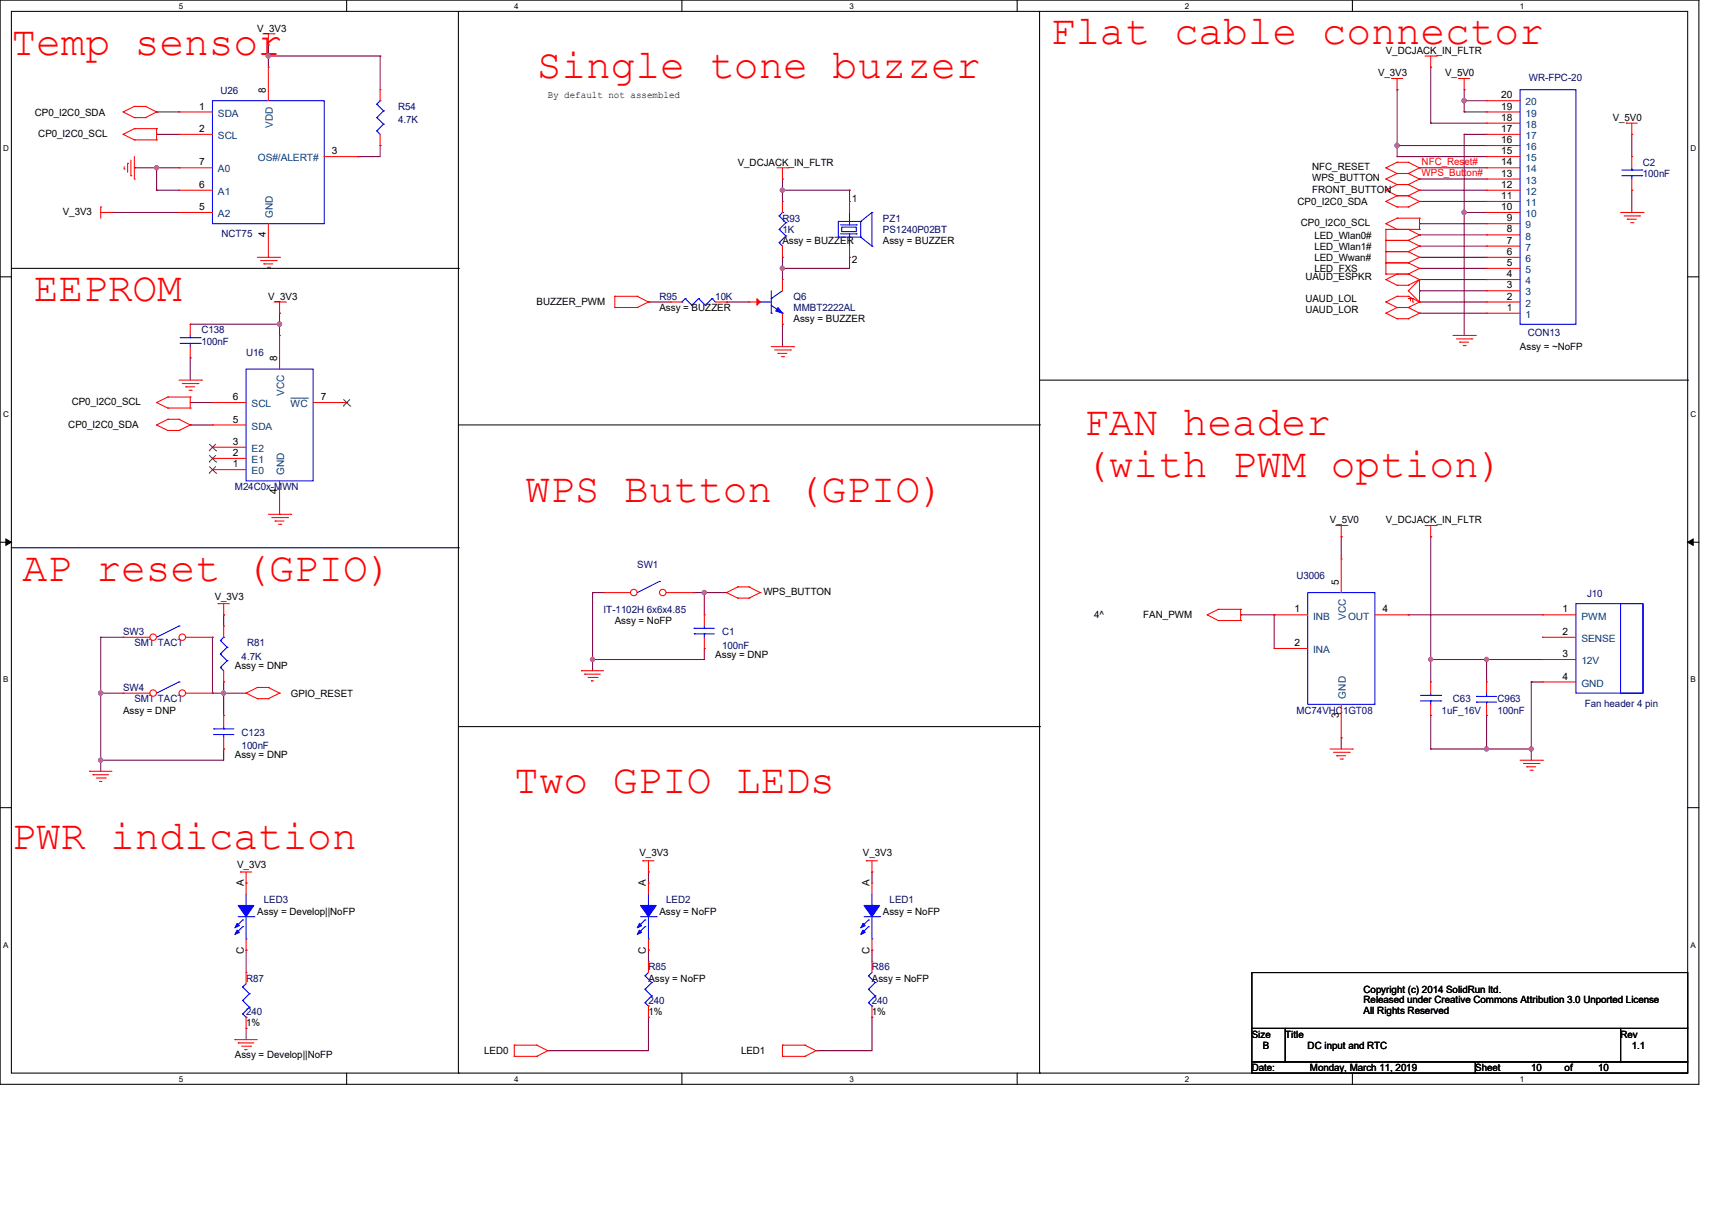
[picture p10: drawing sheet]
<svg xmlns="http://www.w3.org/2000/svg" width="420mm" height="297mm" viewBox="0 0 420 297" stroke-linecap="round" stroke-linejoin="round" font-family="sans-serif">
<path d="M0 0h417v266.1h-417zM2.8 2.8h411.5v260.6h-411.5z" fill="none" stroke="#000" stroke-width=".25"/>
<g fill="#fff">
<path d="M43.9 .3h1.1v2.2h-1.1z"/>
<path d="M43.9 263.7h1.1v2.2h-1.1z"/>
</g>
<path d="M85.1 0v2.8M85.1 263.4v2.7" fill="none" stroke="#000" stroke-width=".25"/>
<g fill="#fff">
<path d="M126.2 .3h1.1v2.2h-1.1z"/>
<path d="M126.2 263.7h1.1v2.2h-1.1z"/>
</g>
<path d="M167.4 0v2.8M167.4 263.4v2.7" fill="none" stroke="#000" stroke-width=".25"/>
<g fill="#fff">
<path d="M208.5 .3h1.1v2.2h-1.1z"/>
<path d="M208.5 263.7h1.1v2.2h-1.1z"/>
</g>
<path d="M249.7 0v2.8M249.7 263.4v2.7" fill="none" stroke="#000" stroke-width=".25"/>
<g fill="#fff">
<path d="M290.8 .3h1.1v2.2h-1.1z"/>
<path d="M290.8 263.7h1.1v2.2h-1.1z"/>
</g>
<path d="M332 0v2.8M332 263.4v2.7" fill="none" stroke="#000" stroke-width=".25"/>
<g fill="#fff">
<path d="M373.1 .3h1.1v2.2h-1.1z"/>
<path d="M373.1 263.7h1.1v2.2h-1.1z"/>
<path d="M.8 35.3h1.4v2.2h-1.4z"/>
<path d="M415 35.3h1.4v2.2h-1.4z"/>
<path d="M.8 100.5h1.4v2.2h-1.4z"/>
<path d="M415 100.5h1.4v2.2h-1.4z"/>
</g>
<path d="M0 67.9h2.8M414.3 67.9h2.7" fill="none" stroke="#000" stroke-width=".25"/>
<g fill="#fff">
<path d="M.8 165.7h1.3v2.2h-1.3z"/>
<path d="M415 165.7h1.3v2.2h-1.3z"/>
</g>
<path d="M0 133.1h2.8M414.3 133.1h2.7" fill="none" stroke="#000" stroke-width=".25"/>
<path d="M1.4 132.3l1.4 .8-1.4 .8zM414.3 133.1l1.3-.8v1.6z" fill="#000" stroke="#000" stroke-width=".25"/>
<g fill="#fff">
<path d="M.8 230.8h1.3v2.2h-1.3z"/>
<path d="M415 230.8h1.3v2.2h-1.3z"/>
</g>
<g fill="none" stroke="#000" stroke-width=".25">
<path d="M112.5 2.8v260.6M255.2 2.8v260.6M2.8 65.9h109.7M112.5 65.9h.1M255.2 93.3h159.1M414.3 93.3h.1M112.5 104.3h142.7M255.2 104.3h.1M2.8 134.5h109.7M112.5 134.5h.1M112.5 178.4h142.7M255.2 178.4h.1"/>
<path d="M0 198.2h2.8M414.3 198.2h2.7M307.3 238.7h107v13.7h-107zM307.3 252.4h8.2v8.2h-8.2zM315.5 252.4h82.3v8.2h-82.3zM397.8 252.4h16.5v8.2h-16.5zM112.5 263.4h.1M255.2 263.4h.1M307.3 260.6h54.9v2.8h-54.9zM362.2 260.6h52.1v2.8h-52.1z"/>
</g>
<g fill="none" stroke="#800040" stroke-width=".25">
<path d="M65.9 11h.1M65.9 13.8h.1M65.9 11v5.5M65.9 13.8h27.4M93.3 13.8h.1M93.3 13.8v8.2M351.2 16.5h.1M351.2 16.5v13.7M38.4 27.5h.1M38.4 33h.1M38.4 27.5h5.5M38.4 33h5.5"/>
<path d="M87.8 38.4h.1M93.3 35.7h.1M93.3 35.7v2.7h-5.5M342.9 22h.1M342.9 38.4h.1M342.9 35.7h.1M342.9 38.4h22M342.9 22v16.4M342.9 35.7h22M351.2 30.2h.1M351.2 30.2h13.7M359.4 27.5h.1"/>
<path d="M359.4 22h.1M359.4 24.7h.1M359.4 33h.1M359.4 27.5h5.5M359.4 33h5.5M359.4 22v5.5M359.4 33v49.3M359.4 24.7h5.5M400.6 33h.1M400.6 33v5.4M27.5 52.2h.1M27.5 52.2h16.4"/>
<path d="M33 41.2h.1M33 41.2h10.9M38.4 46.7h.1M38.4 41.2h.1M38.4 46.7h5.5M38.4 41.2v5.5M192.1 43.9h.1M192.1 46.7h.1M192.1 46.7h16.4M192.1 43.9v5.5M208.5 46.7h.1M208.5 46.7v2.7"/>
<path d="M348.4 57.7h.1M348.4 49.4h.1M348.4 54.9h.1M348.4 41.2h.1M348.4 43.9h.1M348.4 46.7h.1M348.4 41.2h16.5M348.4 46.7h16.5M348.4 57.7h16.5M348.4 49.4h16.5M348.4 54.9h16.5M348.4 43.9h16.5"/>
<path d="M359.4 52.2h.1M359.4 52.2h5.5M400.6 46.7h.1M400.6 46.7v5.5M46.7 79.6h.1M46.7 79.6h21.9M68.6 79.6h.1M68.6 76.9h.1M68.6 76.9v5.4M159.2 74.1h.1M159.2 74.1h5.4M178.4 74.1h.1"/>
<path d="M178.4 74.1h5.5M192.1 63.2h.1M192.1 79.6h.1M192.1 65.9h.1M192.1 63.2v5.4M192.1 79.6v5.5M208.5 63.2h.1M208.5 63.2v2.7h-16.4M348.4 60.4h.1M348.4 63.2h.1M348.4 65.9h.1M348.4 68.6h.1"/>
<path d="M348.4 71.4h.1M348.4 74.1h.1M348.4 76.9h.1M348.4 74.1h16.5M348.4 65.9h16.5M348.4 60.4h16.5M348.4 63.2h16.5M348.4 68.6h16.5M348.4 71.4h16.5M348.4 76.9h16.5M46.7 87.8h.1M46.7 98.8h.1"/>
<path d="M46.7 87.8v5.5M46.7 98.8h5.5M46.7 104.3h.1M46.7 104.3h5.5M329.2 131.7h.1M329.2 131.7v5.5M351.2 131.7h.1M351.2 131.7v35.7M24.7 156.4h.1M24.7 156.4v32.9M24.7 156.4h5.5M52.2 156.4h.1"/>
<path d="M52.2 156.4v13.7M54.9 150.9h.1M54.9 150.9v2.8M145.5 145.5h.1M145.5 145.5h2.7M145.5 145.5v19.1M170.1 145.5h.1M170.1 145.5h8.3M172.9 145.5h.1M172.9 159.2h.1M172.9 145.5v5.4M172.9 159.2v2.7h-27.4"/>
<path d="M304.5 150.9h.1M304.5 150.9h8.3M312.8 150.9h.1M312.8 150.9v8.3M345.7 150.9h.1M345.7 150.9h32.9M24.7 170.1h.1M24.7 170.1h5.5M52.2 170.1h.1M52.2 170.1h8.2M54.9 170.1h.1M54.9 167.4h.1"/>
<path d="M54.9 167.4v8.2M145.5 161.9h.1M351.2 161.9h.1M351.2 175.6h.1M351.2 161.9h27.4M351.2 175.6v8.3M364.9 175.6h.1M364.9 161.9h.1M364.9 161.9v5.5M364.9 175.6v8.3M375.9 167.4h.1M375.9 167.4v19.2"/>
<path d="M375.9 167.4h2.7M24.7 186.6h.1M54.9 183.9h.1M54.9 183.9v2.7h-30.2M329.2 181.1h.1M329.2 181.1v2.8M351.2 183.9h.1M351.2 183.9h24.7M364.9 183.9h.1M375.9 183.9h.1M159.2 214h.1M159.2 214v2.7"/>
<path d="M214 214h.1M214 214v2.7M60.4 233.2h.1M60.4 233.2v5.5M159.2 233.2h.1M159.2 233.2v2.8M214 233.2h.1M214 233.2v2.8M60.4 252.4h.1M60.4 252.4v2.8M134.5 257.9h.1M159.2 249.7h.1"/>
<path d="M159.2 249.7v8.2h-24.7M200.3 257.9h.1M214 249.7h.1M214 249.7v8.2h-13.7"/>
</g>
<g fill="#f0f" stroke="#f0f" stroke-width=".25">
<circle cx="38.4" cy="41.2" r=".53"/>
<circle cx="65.8" cy="13.7" r=".53"/>
<circle cx="192" cy="46.7" r=".53"/>
<circle cx="54.9" cy="170.1" r=".53"/>
<circle cx="24.7" cy="186.6" r=".53"/>
<circle cx="192" cy="65.8" r=".53"/>
<circle cx="359.4" cy="24.7" r=".53"/>
<circle cx="342.9" cy="35.7" r=".53"/>
<circle cx="359.4" cy="52.1" r=".53"/>
<circle cx="172.9" cy="145.4" r=".53"/>
<circle cx="145.4" cy="161.9" r=".53"/>
<circle cx="24.7" cy="170.1" r=".53"/>
<circle cx="375.9" cy="183.8" r=".53"/>
<circle cx="364.9" cy="183.8" r=".53"/>
<circle cx="364.9" cy="161.9" r=".53"/>
<circle cx="351.2" cy="161.9" r=".53"/>
<circle cx="68.6" cy="79.6" r=".53"/>
</g>
<g fill="none" stroke="#f00" stroke-width=".25">
<path d="M64.5 8.3h2.8M65.9 11h.1M65.9 8.3v2.7M67.3 8.3h.1M341.6 19.3h.1M341.6 19.3h2.7M342.9 19.3v2.7M349.8 13.8h2.8M351.2 16.5h.1M351.2 13.8v2.7M352.6 13.8h.1M358.1 19.3h.1"/>
<path d="M358.1 19.3h2.7M359.4 19.3v2.7M30.2 33h.1M30.2 27.5h.1M30.2 33l2.8 1.3M30.2 27.5l2.8 1.4M32.1 39.3v3.8M33 31.6h.1M33 34.3h.1M33 26.1h.1M33 28.9h.1M33 31.6h5.4"/>
<path d="M33 31.6l-2.8 1.4M33 34.3h5.4M33 26.1h2.7M33 26.1l-2.8 1.4M33 28.9h2.7M33 38.4v5.5M35.7 26.1h.1M35.7 28.9h.1M35.7 26.1l2.7 1.4M38.4 34.3h.1M38.4 31.6h.1M38.4 27.5h.1"/>
<path d="M38.4 31.6v2.7M38.4 27.5l-2.7 1.4M342.9 39.8h.1M342.9 22h.1M342.9 39.8l-2.7 1.4M342.9 39.8h2.8M345.7 39.8h.1M345.7 39.8l2.7 1.4M359.4 22h.1M399.2 30.2h.1M399.2 30.2h2.7M400.6 33h.1"/>
<path d="M400.6 38.4h.1M400.6 30.2v2.8M400.6 38.4v2.8M24.7 50.8h.1M24.7 52.2h2.8M24.7 50.8v2.8M27.5 52.2h.1M30.5 41.5h.1M30.5 40.9v.6M31.3 40.1h.1M31.3 40.1v2.2M32.1 43.1h.1"/>
<path d="M33 43.9h.1M190.7 41.2h2.8M192.1 43.9h.1M192.1 49.4h.1M192.1 41.2v2.7M192.1 49.4v2.8M193.5 41.2h.1M340.2 59h.1M340.2 56.3h.1M340.2 41.2h.1M340.2 43.9h.1M340.2 46.7h.1"/>
<path d="M340.2 54.9h.1M340.2 49.4h.1M340.2 59h5.5M340.2 56.3v11M340.2 56.3h8.2M340.2 41.2l2.7 1.4M340.2 43.9l2.7 1.4M340.2 46.7l2.7 1.3M340.2 54.9l2.7 1.4M340.2 49.4l2.7 1.4M342.9 42.6h.1M342.9 45.3h.1"/>
<path d="M342.9 48h.1M342.9 53.6h.1M342.9 56.3h.1M342.9 50.8h.1M342.9 42.6h2.8M342.9 42.6l-2.7 1.3M342.9 45.3h2.8M342.9 45.3l-2.7 1.4M342.9 48h2.8M342.9 53.6h5.5M342.9 53.6l-2.7 1.3M342.9 48l-2.7 1.4"/>
<path d="M342.9 50.8h2.8M345.7 59h.1M345.7 56.3h.1M345.7 42.6h.1M345.7 45.3h.1M345.7 48h.1M345.7 50.8h.1M345.7 59l2.7 1.4M345.7 56.3l2.7 1.4M345.7 42.6l2.7 1.3M345.7 45.3l2.7 1.4M345.7 48l2.7 1.4"/>
<path d="M348.4 57.7h.1M348.4 41.2h.1M348.4 43.9h.1M348.4 46.7h.1M348.4 56.3h.1M348.4 53.6h.1M348.4 49.4h.1M348.4 57.7l-2.7 1.3M348.4 41.2l-2.7 1.4M348.4 43.9l-2.7 1.4M348.4 46.7l-2.7 1.3M348.4 53.6v2.7"/>
<path d="M348.4 49.4l-2.7 1.4M397.8 52.2h5.5M398.7 53h3.8M399.5 53.8h.1M399.5 53.8h2.2M400.3 54.7h.5M400.6 46.7h.1M400.6 43.9v2.8M400.8 54.7h.1M402.5 53h.1M403.3 52.2h.1M63.2 63.2h5.4"/>
<path d="M64 64h3.8M64.8 64.8h.1M64.8 64.8h2.2M65.6 65.6h.6M66.2 65.6h.1M67.3 74.1h2.7M67.8 64h.1M68.6 63.2h.1M68.6 76.9h.1M68.6 74.1v2.8M70 74.1h.1M150.9 75.5h.1"/>
<path d="M150.9 72.7h.1M150.9 72.7h5.5M150.9 75.5h5.5M150.9 72.7v2.8M156.4 72.7h.1M156.4 75.5h.1M156.4 72.7l2.8 1.4M159.2 74.1h.1M159.2 74.1l-2.8 1.4M164.6 74.1h.1M164.6 74.1h2.8M175.6 74.1h2.8"/>
<path d="M178.4 74.1h.1M192.1 63.2h.1M192.1 60.4v2.8M340.2 61.8h.1M340.2 64.5h.1M340.2 67.3h.1M340.2 74.1h.1M340.2 76.9h.1M340.2 68.6h.1M340.2 61.8h5.5M340.2 64.5h5.5M340.2 67.3h5.5"/>
<path d="M340.2 74.1l2.7 1.4M340.2 76.9l2.7 1.3M340.2 68.6l2.7 1.4M342.9 72.7h.1M342.9 75.5h.1M342.9 78.2h.1M342.9 67.3h.1M342.9 70h.1M342.9 72.7h2.8M342.9 72.7l-2.7 1.4M342.9 75.5h2.8M342.9 75.5l-2.7 1.4"/>
<path d="M342.9 78.2h2.8M342.9 67.3l-2.7 1.3M342.9 70h2.8M345.7 61.8h.1M345.7 64.5h.1M345.7 67.3h.1M345.7 72.7h.1M345.7 75.5h.1M345.7 78.2h.1M345.7 70h.1M345.7 71.4h.1M345.7 73.3h.1"/>
<path d="M345.7 61.8l2.7 1.4M345.7 64.5l2.7 1.4M345.7 72.7l2.7 1.4M345.7 75.5l2.7 1.4M345.7 67.3l2.7 1.3M345.7 71.4l2.7 2.7M345.7 73.3h1.1M346.2 73.3h.1M346.2 73.3v.5M346.8 74.1h.1M346.8 73.3h.1M346.8 73.3v.8"/>
<path d="M348.4 60.4h.1M348.4 63.2h.1M348.4 65.9h.1M348.4 74.1h.1M348.4 76.9h.1M348.4 68.6h.1M348.4 60.4l-2.7 1.4M348.4 63.2l-2.7 1.3M348.4 65.9l-2.7 1.4M348.4 74.1l-2.7 1.4M348.4 76.9l-2.7 1.3M348.4 68.6l-2.7 1.4"/>
<path d="M348.4 68.6v5.5M348.4 68.6l-2.7 2.8M38.4 98.8h.1M38.4 98.8l2.8 1.4M41.2 97.5h.1M41.2 97.5h5.5M41.2 97.5l-2.8 1.3M43.9 93.3h5.5M44.7 94.1h3.9M45.6 95h.1M45.6 95h2.2M46.4 95.8h.5"/>
<path d="M46.7 97.5h.1M46.7 97.5v2.7M46.9 95.8h.1M48.6 94.1h.1M49.4 93.3h.1M189.3 85.1h5.5M190.2 85.9h3.8M191 86.7h.1M191 86.7h2.2M191.8 87.5h.6M192.4 87.5h.1M194 85.9h.1"/>
<path d="M194.8 85.1h.1M356.7 82.3h5.5M357.5 83.2h3.8M358.3 84h.1M358.3 84h2.2M359.2 84.8h.5M359.7 84.8h.1M361.3 83.2h.1M362.2 82.3h.1M38.4 104.3h.1M38.4 104.3l2.8 1.4M41.2 100.2h.1"/>
<path d="M41.2 102.9h.1M41.2 105.7h.1M41.2 100.2h5.5M41.2 102.9h2.7M41.2 102.9l-2.8 1.4M41.2 105.7h2.7M43.9 102.9h.1M43.9 105.7h.1M43.9 102.9l2.8 1.4M46.7 100.2h.1M46.7 104.3h.1M46.7 104.3l-2.8 1.4"/>
<path d="M65.9 126.2h5.5M66.7 127h3.9M67.5 127.9h.1M67.5 127.9h2.2M68.4 128.7h.5M68.9 128.7h.1M70.6 127h.1M71.4 126.2h.1M327.9 129h2.7M329.2 131.7h.1M329.2 129v2.7M330.6 129h.1"/>
<path d="M349.8 129h2.8M351.2 131.7h.1M351.2 129v2.7M352.6 129h.1M53.6 148.2h.1M53.6 148.2h2.7M54.9 150.9h.1M54.9 153.7h.1M54.9 148.2v2.7M54.9 153.7v2.7M172.9 150.9h.1M172.9 159.2h.1"/>
<path d="M172.9 150.9v2.8M172.9 156.4v2.8M178.4 145.5h.1M178.4 145.5l2.7 1.3M181.1 144.1h.1M181.1 146.8h.1M181.1 144.1h2.8M181.1 144.1l-2.7 1.4M181.1 146.8h2.8M183.9 144.1h.1M183.9 146.8h.1M183.9 144.1l2.7 1.4"/>
<path d="M186.6 145.5h.1M186.6 145.5l-2.7 1.3M296.3 150.9h.1M296.3 150.9l2.7 1.4M299 149.6h.1M299 152.3h.1M299 149.6l-2.7 1.3M299 149.6h5.5M299 152.3h5.5M304.5 149.6h.1M304.5 152.3h.1M304.5 149.6v2.7"/>
<path d="M378.6 150.9h.1M378.6 156.4h.1M378.6 150.9h8.2M378.6 156.4h8.2M54.9 167.4h.1M54.9 164.6v2.8M60.4 170.1h.1M60.4 170.1l2.8 1.4M63.2 168.7h.1M63.2 171.5h.1M63.2 168.7l-2.8 1.4M63.2 168.7h2.7"/>
<path d="M63.2 171.5h2.7M65.9 168.7h.1M65.9 171.5h.1M65.9 168.7l2.7 1.4M68.6 170.1h.1M68.6 170.1l-2.7 1.4M142.7 164.6h.1M142.7 164.6h5.5M143.5 165.5h.1M143.5 165.5h3.9M144.4 166.3h2.2M145.2 167.1h.1"/>
<path d="M145.2 167.1h.5M146.6 166.3h.1M364.9 175.6h.1M364.9 167.4h.1M364.9 167.4v2.7M364.9 172.9v2.7M378.6 161.9h.1M378.6 167.4h.1M378.6 161.9h8.2M378.6 167.4h8.2M22 189.3h.1M22 189.3h5.5"/>
<path d="M22.8 190.2h.1M22.8 190.2h3.9M23.6 191h2.2M24.5 191.8h.1M24.5 191.8h.5M25.8 191h.1M326.5 183.9h5.5M327.3 184.7h3.9M328.1 185.5h.1M328.1 185.5h2.2M329 186.3h.5M329.5 186.3h.1"/>
<path d="M331.2 184.7h.1M332 183.9h.1M373.1 186.6h5.5M373.9 187.4h3.9M374.8 188.2h.1M374.8 188.2h2.2M375.6 189.1h.5M376.1 189.1h.1M377.8 187.4h.1M378.6 186.6h.1M59 214h.1M59 214h2.8"/>
<path d="M60.4 216.7h.1M60.4 214v2.7M157.8 211.3h.1M157.8 211.3h2.7M159.2 214h.1M159.2 211.3v2.7M212.6 211.3h.1M212.6 211.3h2.8M214 214h.1M214 211.3v2.7M57.7 255.2h.1M57.7 255.2h5.5"/>
<path d="M58.5 256h.1M58.5 256h3.8M59.3 256.8h2.2M60.1 257.6h.1M60.1 257.6h.6M61.5 256.8h.1M126.2 259.3h.1M126.2 256.5h.1M126.2 256.5h5.5M126.2 259.3h5.5M126.2 256.5v2.8M131.7 256.5h.1"/>
<path d="M131.7 259.3h.1M131.7 256.5l2.8 1.4M134.5 257.9h.1M134.5 257.9l-2.8 1.4M192.1 259.3h.1M192.1 256.5h.1M192.1 256.5h5.5M192.1 259.3h5.5M192.1 256.5v2.8M197.6 256.5h.1M197.6 259.3h.1M197.6 256.5l2.7 1.4"/>
<path d="M200.3 257.9h.1M200.3 257.9l-2.7 1.4"/>
</g>
<g fill="none" stroke="#00f" stroke-width=".25">
<path d="M191.3 59.6h.1M191.3 56.3h.1M191.3 53h.1M191.3 59.6l.8 .8M191.3 56.3l1.6 1.6M191.3 53l1.6 1.7M192.1 52.2h.1M192.1 52.2l-.8 .8M192.9 57.9h.1M192.9 54.7h.1M192.9 57.9l-1.6 1.7M192.9 54.7l-1.6 1.6"/>
<path d="M205.8 54.4h.1M205.8 58.2h.1M205.8 54.4h5.5M205.8 54.4v3.8M205.8 58.2h5.5M206.3 55.2h3.9M210.2 55.2h.1M211.3 58.2h.1M211.3 54.4h.1M211.3 58.2l2.7 2.2M211.3 54.4v3.8M214 52.2h.1"/>
<path d="M214 52.2l-2.7 2.2M214 52.2v8.2M398.1 43.1h4.9M398.1 41.7h4.9M400.6 41.7h.1M400.6 43.1h.1M400.6 41.2v.5M400.6 43.1v.8M403 43.1h.1M403 41.7h.1M167.4 74.1h.1M168.2 73.3h.1"/>
<path d="M168.2 73.3l1.6 1.6M168.2 73.3l-.8 .8M169.8 74.9h.1M171.5 73.3h.1M171.5 73.3l1.6 1.6M171.5 73.3l-1.7 1.6M173.1 74.9h.1M174.8 73.3h.1M174.8 73.3l.8 .8M174.8 73.3l-1.7 1.6M214 60.4h.1M54.1 157.2h.1"/>
<path d="M54.1 157.2l1.7 1.7M54.9 156.4h.1M54.9 156.4l-.8 .8M55.8 158.9h.1M55.8 158.9l-1.7 1.6M170.4 155.6h.1M170.4 154.2h.1M170.4 155.6h4.9M170.4 154.2h4.9M172.9 154.2h.1M172.9 155.6h.1M172.9 153.7v.5"/>
<path d="M172.9 155.6v.8M386.8 148.2h16.5v21.9h-16.5zM397.8 148.2h5.5v21.9h-5.5zM54.1 163.8h.1M54.1 160.5h.1M54.1 163.8l.8 .8M54.1 160.5l1.7 1.7M55.8 162.2h.1M55.8 162.2l-1.7 1.6M362.4 170.9h.1M362.4 172.3h.1M362.4 170.9h5"/>
<path d="M362.4 172.3h5M364.9 172.3h.1M364.9 170.9h.1M364.9 170.1v.8M364.9 172.3v.6"/>
</g>
<path d="M206.6 55.8h3.6v1.1h-3.6z" fill-rule="evenodd" fill="#fff" stroke="#00f" stroke-width=".25"/>
<g fill="none" stroke="#00f" stroke-width=".25">
<path d="M206.3 57.4h3.9M208.5 52.2v3M208.5 57.4v3M210.2 57.4h.1M186.6 74.1h.1M186.6 74.1h2.7M189.3 73.3h.1M189.3 76.9h.1M189.3 74.9l2.8 2M189.3 71.4v5.5M192.1 76.9h.1M192.1 71.4l-2.8 1.9"/>
<path d="M321 145.5h16.5v27.4h-16.5zM43.9 167.4h.1M43.9 167.4l-5.5 2.7M213.2 239.5h.1M213.2 239.5l1.6 1.7M214 238.7l-.8 .8M213.2 242.8h.1M213.2 246.1h.1M213.2 242.8l1.6 1.7M213.2 246.1l.8 .8M214 246.9h.1M214.8 241.2h.1"/>
<path d="M214.8 244.5h.1M214.8 241.2l-1.6 1.6M214.8 244.5l-1.6 1.6"/>
</g>
<g fill="none" stroke="#f00" stroke-width=".25">
<path d="M208.5 49.4h.1M208.5 49.4v2.8M183.9 74.1h.1M183.9 74.1h2.7M192.1 79.6h.1M192.1 68.6h.1M192.1 68.6v2.8M192.1 76.9v2.7M208.5 63.2h.1M208.5 60.4v2.8M329.2 137.2h.1M329.2 137.2v8.3"/>
<path d="M312.8 150.9h.1M312.8 159.2h.1M312.8 150.9h8.2M312.8 159.2h8.2M337.5 150.9h8.2M345.7 150.9h.1M329.2 172.9v8.2M329.2 181.1h.1M214 236h.1M214 236v2.7M214 249.7h.1M214 246.9v2.8"/>
</g>
<path d="M191 75.5l1.1 1.4-1.7-.6z" fill="#00f" stroke="#00f" stroke-width=".25"/>
<path d="M185.8 73.3l.8 .8-.8 .8z" fill="#f00" stroke="#f00" stroke-width=".25"/>
<circle cx="37.6" cy="170.1" r=".8" fill="#fff" stroke="#f00" stroke-width=".25"/>
<path d="M30.2 170.1h.1M30.2 170.1h6.6" fill="none" stroke="#f00" stroke-width=".25"/>
<circle cx="44.8" cy="170.1" r=".8" fill="#fff" stroke="#f00" stroke-width=".25"/>
<path d="M45.6 170.1h6.6M52.2 170.1h.1" fill="none" stroke="#f00" stroke-width=".25"/>
<path d="M161.9 142.7h.1M161.9 142.7l-5.5 2.8" fill="none" stroke="#00f" stroke-width=".25"/>
<circle cx="155.6" cy="145.4" r=".8" fill="#fff" stroke="#f00" stroke-width=".25"/>
<path d="M148.2 145.5h.1M148.2 145.5h6.6" fill="none" stroke="#f00" stroke-width=".25"/>
<circle cx="162.7" cy="145.4" r=".8" fill="#fff" stroke="#f00" stroke-width=".25"/>
<g fill="none" stroke="#f00" stroke-width=".25">
<path d="M52.2 98.8h.1M52.2 98.8h8.2M68.6 82.3h.1M68.6 82.3v8.3M76.9 98.8h8.2M85.1 98.8h.1M52.2 104.3h.1M52.2 109.8h.1M52.2 112.5h.1M52.2 115.3h.1M52.2 104.3h8.2M52.2 109.8h8.2"/>
<path d="M52.2 112.5h8.2M52.2 115.3h8.2M68.6 118v8.2M68.6 126.2h.1M163.5 145.5h6.6M170.1 145.5h.1"/>
</g>
<path d="M60.4 90.6h16.5v27.4h-16.5zM43.9 153.7h.1M43.9 153.7l-5.5 2.7" fill="none" stroke="#00f" stroke-width=".25"/>
<g fill="none" stroke="#804000" stroke-width=".25">
<path d="M84.3 99.7h.1M84.3 98l1.7 1.7M85.9 98l-1.6 1.7M86 99.7h.1M51.3 110.6h.1M51.3 113.4h.1M51.3 116.1h.1M51.4 109l1.6 1.6M51.4 111.7l1.6 1.7M51.4 114.5l1.6 1.6M53 109l-1.7 1.6M53 111.7l-1.7 1.7"/>
<path d="M53 114.5l-1.7 1.6M53 110.6h.1M53 113.4h.1M53 116.1h.1"/>
</g>
<path d="M71.3 97.7h4.2M75.5 97.7h.1" fill="none" stroke="#004080" stroke-width=".25"/>
<circle cx="37.6" cy="156.4" r=".8" fill="#fff" stroke="#f00" stroke-width=".25"/>
<path d="M30.2 156.4h.1M30.2 156.4h6.6" fill="none" stroke="#f00" stroke-width=".25"/>
<circle cx="44.8" cy="156.4" r=".8" fill="#fff" stroke="#f00" stroke-width=".25"/>
<g fill="none" stroke="#f00" stroke-width=".25">
<path d="M65.9 16.5h.1M65.9 16.5v8.2M43.9 27.5h.1M43.9 33h.1M43.9 27.5h8.3M43.9 33h8.3M79.6 38.4h8.2M87.8 38.4h.1M93.3 35.7h.1M93.3 22h.1M93.3 22v2.7M93.3 33v2.7"/>
<path d="M364.9 38.4h.1M364.9 35.7h.1M364.9 33h.1M364.9 30.2h.1M364.9 27.5h.1M364.9 24.7h.1M364.9 27.5h8.2M364.9 33h8.2M364.9 38.4h8.2M364.9 35.7h8.2M364.9 30.2h8.2M364.9 24.7h8.2"/>
<path d="M43.9 41.2h.1M43.9 46.7h.1M43.9 52.2h.1M43.9 41.2h8.3M43.9 46.7h8.3M43.9 52.2h8.3M65.9 54.9v8.3M364.9 57.7h.1M364.9 54.9h.1M364.9 52.2h.1M364.9 49.4h.1M364.9 46.7h.1"/>
<path d="M364.9 43.9h.1M364.9 41.2h.1M364.9 41.2h8.2M364.9 46.7h8.2M364.9 52.2h8.2M364.9 57.7h8.2M364.9 54.9h8.2M364.9 49.4h8.2M364.9 43.9h8.2M46.7 79.6h.1M46.7 79.6v2.7M65.9 63.2h.1"/>
<path d="M364.9 76.9h.1M364.9 74.1h.1M364.9 71.4h.1M364.9 68.6h.1M364.9 65.9h.1M364.9 63.2h.1M364.9 60.4h.1M364.9 76.9h8.2M364.9 74.1h8.2M364.9 71.4h8.2M364.9 68.6h8.2M364.9 65.9h8.2"/>
<path d="M364.9 63.2h8.2M364.9 60.4h8.2M46.7 87.8h.1M46.7 85.1v2.7M45.6 156.4h6.6M52.2 156.4h.1M54.9 175.6h.1M54.9 175.6v2.8M351.2 167.4h.1M351.2 175.6h.1M351.2 167.4v2.7M351.2 172.9v2.7"/>
<path d="M54.9 183.9h.1M54.9 181.1v2.8M60.4 216.7h.1M60.4 216.7v2.8M159.2 216.7h.1M159.2 216.7v2.8M214 216.7h.1M214 216.7v2.8M60.4 233.2h.1M60.4 238.7h.1M60.4 230.5v2.7M60.4 238.7v2.8"/>
<path d="M159.2 233.2h.1M159.2 236h.1M159.2 230.5v2.7M159.2 236v2.7M214 233.2h.1M214 230.5v2.7M60.4 252.4h.1M60.4 249.7v2.7M159.2 249.7h.1M159.2 246.9v2.8"/>
</g>
<g fill="none" stroke="#00f" stroke-width=".25">
<path d="M52.2 24.7h27.4v30.2h-27.4zM92.5 32.1h.1M92.5 28.9h.1M92.5 25.6h.1M92.5 32.1l.8 .9M92.5 28.9l1.6 1.6M92.5 25.6l1.6 1.6M93.3 24.7h.1M93.3 24.7l-.8 .9M94.1 30.5h.1M94.1 27.2h.1M94.1 30.5l-1.6 1.6"/>
<path d="M94.1 27.2l-1.6 1.7M373.1 22h13.7v57.6h-13.7zM44.2 84.3h4.9M44.2 82.9h4.9M46.7 82.9h.1M46.7 84.3h.1M46.7 82.3v.6M46.7 84.3v.8M49.1 84.3h.1M49.1 82.9h.1M52.5 178.9h.1M52.5 178.9h4.9"/>
<path d="M54.9 178.9h.1M54.9 178.4v.5M348.7 172h5M348.7 170.7h5M351.2 170.7h.1M351.2 172h.1M351.2 170.1v.6M351.2 172v.9M353.7 172h.1M353.7 170.7h.1M52.5 180.3h.1M52.5 180.3h4.9"/>
<path d="M54.9 180.3h.1M54.9 180.3v.8M60.4 219.5v2.7M159.2 219.5v2.7M214 219.5v2.7M58.5 225h3.8M59.6 225.8h.1M59.6 227.5h.1M59.6 225.8l-1.7 1.7M59.6 227.5l-1.7 1.6M60.4 222.2h.1M60.4 230.5h.1"/>
<path d="M60.4 225v5.5M62.3 225h.1M157.2 225h3.9M158.3 225.8h.1M158.3 227.5h.1M158.3 239.5h.1M158.3 225.8l-1.6 1.7M158.3 227.5l-1.6 1.6M158.3 239.5l1.7 1.7M159.2 222.2h.1M159.2 230.5h.1M159.2 225v5.5"/>
<path d="M159.2 238.7l-.9 .8M161.1 225h.1M212.1 225h3.8M213.2 225.8h.1M213.2 227.5h.1M213.2 225.8l-1.7 1.7M213.2 227.5l-1.7 1.6M214 222.2h.1M214 230.5h.1M214 225v5.5M215.9 225h.1M59.6 242.3h.1"/>
<path d="M59.6 245.6h.1M59.6 248.9h.1M59.6 242.3l1.6 1.6M59.6 245.6l1.6 1.6M59.6 248.9l.8 .8M60.4 249.7h.1M60.4 241.5l-.8 .8M61.2 243.9h.1M61.2 247.2h.1M61.2 243.9l-1.6 1.7M61.2 247.2l-1.6 1.7M158.3 242.8h.1"/>
<path d="M158.3 246.1h.1M158.3 242.8l1.7 1.7M158.3 246.1l.9 .8M159.2 246.9h.1M160 241.2h.1M160 244.5h.1M160 241.2l-1.7 1.6M160 244.5l-1.7 1.6"/>
</g>
<g fill="#00f" stroke="#00f" stroke-width=".25">
<path d="M58.5 222.2h3.8l-1.9 2.8z" fill-rule="evenodd"/>
<path d="M58.2 228.3l.6 .6-1.1 .5z" fill-rule="evenodd"/>
<path d="M58.2 226.7l.6 .5-1.1 .6z" fill-rule="evenodd"/>
<path d="M157.2 222.2h3.9l-1.9 2.8z" fill-rule="evenodd"/>
<path d="M157 228.3l.5 .6-1.1 .5z" fill-rule="evenodd"/>
<path d="M157 226.7l.5 .5-1.1 .6z" fill-rule="evenodd"/>
<path d="M212.1 222.2h3.8l-1.9 2.8z" fill-rule="evenodd"/>
<path d="M211.8 228.3l.6 .6-1.1 .5z" fill-rule="evenodd"/>
<path d="M211.8 226.7l.6 .5-1.1 .6z" fill-rule="evenodd"/>
</g>
<g fill="#f0f" stroke="#f0f" stroke-width=".25">
<circle cx="38.4" cy="41.2" r=".53"/>
<circle cx="65.8" cy="13.7" r=".53"/>
<circle cx="192" cy="46.7" r=".53"/>
<circle cx="54.9" cy="170.1" r=".53"/>
<circle cx="24.7" cy="186.6" r=".53"/>
<circle cx="192" cy="65.8" r=".53"/>
<circle cx="359.4" cy="24.7" r=".53"/>
<circle cx="342.9" cy="35.7" r=".53"/>
<circle cx="359.4" cy="52.1" r=".53"/>
<circle cx="172.9" cy="145.4" r=".53"/>
<circle cx="145.4" cy="161.9" r=".53"/>
<circle cx="24.7" cy="170.1" r=".53"/>
<circle cx="375.9" cy="183.8" r=".53"/>
<circle cx="364.9" cy="183.8" r=".53"/>
<circle cx="364.9" cy="161.9" r=".53"/>
<circle cx="351.2" cy="161.9" r=".53"/>
<circle cx="68.6" cy="79.6" r=".53"/>
</g>
<g font-size="10.1" fill="#f00">
<text x="257.9" y="10.8">Flat cable connector</text>
<text x="2.8" y="13.6">Temp sensor</text>
<text x="131.7" y="19">Single tone buzzer</text>
<text x="8.3" y="73.9">EEPROM</text>
<text x="266.1" y="106.8">FAN header</text>
<text x="266.1" y="117">(with PWM option)</text>
<text x="129" y="123.3">WPS Button (GPIO)</text>
<text x="5.5" y="142.5">AP reset (GPIO)</text>
<text x="126.2" y="194.6">Two GPIO LEDs</text>
<text x="2.8" y="208.4">PWR indication</text>
</g>
<g font-size="2.5">
<text x="63.2" y="7.8">V_3V3</text>
<text x="340.2" y="13.2">V_DCJACK_IN_FLTR</text>
<text x="65.3" y="22.8" transform="rotate(-90 65.3 22.8)">8</text>
<text x="134.5" y="24">By default not assembled</text>
<text x="338.3" y="18.8">V_3V3</text>
<text x="354.7" y="18.8">V_5V0</text>
<text x="8.6" y="28.4">CP0_I2C0_SDA</text>
<text x="48.9" y="26.9">1</text>
<text x="368.5" y="29.6">18</text>
<text x="368.5" y="26.9">19</text>
<text x="368.5" y="24.1">20</text>
<text x="395.9" y="29.7">V_5V0</text>
<text x="9.4" y="33.6">CP0_I2C0_SCL</text>
<text x="48.9" y="32.4">2</text>
<text x="368.5" y="35.1">16</text>
<text x="368.5" y="32.4">17</text>
<text x="48.9" y="40.6">7</text>
<text x="81.5" y="37.8">3</text>
<text x="181.1" y="40.7">V_DCJACK_IN_FLTR</text>
<text x="322.1" y="41.8">NFC_RESET</text>
<text x="368.5" y="40.6">14</text>
<text x="368.5" y="37.8">15</text>
<text x="48.9" y="46.1">6</text>
<text x="322.1" y="44.5">WPS_BUTTON</text>
<text x="322.1" y="47.3">FRONT_BUTTON</text>
<text x="368.5" y="46.1">12</text>
<text x="368.5" y="43.3">13</text>
<text x="15.4" y="52.8">V_3V3</text>
<text x="48.9" y="51.6">5</text>
<text x="209.1" y="49.7">1</text>
<text x="318.5" y="50.3">CP0_I2C0_SDA</text>
<text x="368.5" y="51.6">10</text>
<text x="368.5" y="48.9">11</text>
<text x="65.3" y="58.2" transform="rotate(-90 65.3 58.2)">4</text>
<text x="192.1" y="59.9">Assy = BUZZER</text>
<text x="216.7" y="59.9">Assy = BUZZER</text>
<text x="319.3" y="55.5">CP0_I2C0_SCL</text>
<text x="322.6" y="58.5">LED_Wlan0#</text>
<text x="369.8" y="59.8">7</text>
<text x="369.8" y="57.1">8</text>
<text x="369.8" y="54.3">9</text>
<text x="209.1" y="64.6">2</text>
<text x="322.6" y="61.3">LED_Wlan1#</text>
<text x="322.6" y="64">LED_Wwan#</text>
<text x="369.8" y="65.3">5</text>
<text x="369.8" y="62.6">6</text>
<text x="320.4" y="68.7">UAUD_ESPKR</text>
<text x="322.6" y="66.8">LED_FXS</text>
<text x="369.8" y="70.8">3</text>
<text x="369.8" y="68">4</text>
<text x="65.9" y="73.6">V_3V3</text>
<text x="131.7" y="75">BUZZER_PWM</text>
<text x="161.9" y="76.4">Assy = BUZZER</text>
<text x="320.4" y="74.2">UAUD_LOL</text>
<text x="320.4" y="76.9">UAUD_LOR</text>
<text x="369.8" y="76.3">1</text>
<text x="369.8" y="73.5">2</text>
<text x="194.8" y="79.1">Assy = BUZZER</text>
<text x="68" y="88.7" transform="rotate(-90 68 88.7)">8</text>
<text x="373.1" y="86">Assy = ~NoFP</text>
<text x="17.6" y="99.4">CP0_I2C0_SCL</text>
<text x="57.1" y="98.2">6</text>
<text x="78.8" y="98.2">7</text>
<text x="16.8" y="105.2">CP0_I2C0_SDA</text>
<text x="57.1" y="103.7">5</text>
<text x="57.1" y="109.2">3</text>
<text x="57.1" y="111.9">2</text>
<text x="57.1" y="114.7">1</text>
<text x="68" y="121.3" transform="rotate(-90 68 121.3)">4</text>
<text x="326.5" y="128.5">V_5V0</text>
<text x="340.2" y="128.5">V_DCJACK_IN_FLTR</text>
<text x="328.6" y="143.6" transform="rotate(-90 328.6 143.6)">5</text>
<text x="52.7" y="147.2">V_3V3</text>
<text x="187.4" y="146.1">WPS_BUTTON</text>
<text x="150.9" y="153.2">Assy = NoFP</text>
<text x="268.6" y="151.8">4^</text>
<text x="280.7" y="151.8">FAN_PWM</text>
<text x="317.7" y="150.3">1</text>
<text x="339.4" y="150.3">4</text>
<text x="383.6" y="150.3">1</text>
<text x="383.6" y="155.8">2</text>
<text x="175.6" y="161.4">Assy = DNP</text>
<text x="317.7" y="158.6">2</text>
<text x="383.6" y="161.3">3</text>
<text x="57.7" y="164.1">Assy = DNP</text>
<text x="383.6" y="166.8">4</text>
<text x="71.4" y="171">GPIO_RESET</text>
<text x="30.2" y="175.1">Assy = DNP</text>
<text x="328.6" y="176.2" transform="rotate(-90 328.6 176.2)">3</text>
<text x="57.7" y="186.1">Assy = DNP</text>
<text x="58.2" y="213">V_3V3</text>
<text x="157" y="210.2">V_3V3</text>
<text x="211.8" y="210.2">V_3V3</text>
<text x="59.8" y="217.6" transform="rotate(-90 59.8 217.6)">A</text>
<text x="158.6" y="217.6" transform="rotate(-90 158.6 217.6)">A</text>
<text x="213.4" y="217.6" transform="rotate(-90 213.4 217.6)">A</text>
<text x="63.2" y="224.5">Assy = Develop||NoFP</text>
<text x="161.9" y="224.5">Assy = NoFP</text>
<text x="216.7" y="224.5">Assy = NoFP</text>
<text x="59.8" y="234.2" transform="rotate(-90 59.8 234.2)">C</text>
<text x="158.6" y="234.2" transform="rotate(-90 158.6 234.2)">C</text>
<text x="213.4" y="234.2" transform="rotate(-90 213.4 234.2)">C</text>
<text x="159.2" y="241">Assy = NoFP</text>
<text x="214" y="241">Assy = NoFP</text>
<text x="334.7" y="243.7">Copyright (c) 2014 SolidRun ltd.</text>
<text x="60.4" y="251.9">1%</text>
<text x="159.2" y="249.2">1%</text>
<text x="214" y="249.2">1%</text>
<text x="334.7" y="246.3">Released under Creative Commons Attribution 3.0 Unported License</text>
<text x="334.7" y="248.8">All Rights Reserved</text>
<text x="307.3" y="254.7">Size</text>
<text x="310" y="257.4">B</text>
<text x="315.5" y="254.7">Title</text>
<text x="321" y="257.4">DC input and RTC</text>
<text x="397.8" y="254.7">Rev</text>
<text x="400.5" y="257.4">1.1</text>
<text x="57.7" y="259.6">Assy = Develop||NoFP</text>
<text x="118.8" y="258.8">LED0</text>
<text x="181.9" y="258.8">LED1</text>
<text x="307.3" y="262.9">Date:</text>
<text x="321.5" y="262.9">Monday, March 11, 2019</text>
<text x="362.1" y="262.9">Sheet</text>
<text x="375.9" y="262.9">10</text>
<text x="384.1" y="262.9">of</text>
<text x="392.3" y="262.9">10</text>
</g>
<g font-size="2.5" fill="#000080">
<text x="54.1" y="23.2">U26</text>
<text x="375.3" y="19.9">WR-FPC-20</text>
<text x="97.7" y="27">R54</text>
<text x="97.7" y="30.3">4.7K</text>
<text x="403.3" y="40.7">C2</text>
<text x="403.3" y="43.4">100nF</text>
<text x="54.4" y="58.3">NCT75</text>
<text x="192.1" y="54.4">R93</text>
<text x="192.1" y="57.2">1K</text>
<text x="216.7" y="54.4">PZ1</text>
<text x="216.7" y="57.2">PS1240P02BT</text>
<text x="161.9" y="73.6">R95</text>
<text x="175.6" y="73.6">10K</text>
<text x="194.8" y="73.6">Q6</text>
<text x="194.8" y="76.4">MMBT2222AL</text>
<text x="49.4" y="81.8">C138</text>
<text x="375" y="82.4">CON13</text>
<text x="49.4" y="84.6">100nF</text>
<text x="60.4" y="87.3">U16</text>
<text x="57.7" y="120.3">M24C0x-MWN</text>
<text x="156.4" y="139.4">SW1</text>
<text x="318.2" y="142.2">U3006</text>
<text x="389.6" y="146.6">J10</text>
<text x="30.2" y="155.9">SW3</text>
<text x="148.2" y="150.4">IT-1102H 6x6x4.85</text>
<text x="177.2" y="155.9">C1</text>
<text x="33" y="158.7">SMT TACT</text>
<text x="59.3" y="162">4.7K</text>
<text x="60.7" y="158.7">R81</text>
<text x="177.2" y="159.2">100nF</text>
<text x="30.2" y="169.6">SW4</text>
<text x="33" y="172.4">SMT TACT</text>
<text x="356.6" y="172.4">C63</text>
<text x="367.6" y="172.4">C963</text>
<text x="389" y="173.5">Fan header 4 pin</text>
<text x="318.2" y="175.1">MC74VHC1GT08</text>
<text x="353.9" y="175.1">1uF_16V</text>
<text x="367.6" y="175.1">100nF</text>
<text x="59.3" y="180.6">C123</text>
<text x="59.3" y="183.9">100nF</text>
<text x="64.8" y="221.7">LED3</text>
<text x="163.5" y="221.7">LED2</text>
<text x="218.4" y="221.7">LED1</text>
<text x="159.2" y="238.2">R85</text>
<text x="214" y="238.2">R86</text>
<text x="60.4" y="241">R87</text>
<text x="60.4" y="249.2">240</text>
<text x="159.2" y="246.4">240</text>
<text x="214" y="246.4">240</text>
</g>
<g font-size="2.5" fill="#004080">
<text x="53.5" y="28.6">SDA</text>
<text x="374.5" y="28.6">19</text>
<text x="374.5" y="25.9">20</text>
<text x="53.5" y="34.1">SCL</text>
<text x="67" y="31.4" transform="rotate(-90 67 31.4)">VDD</text>
<text x="374.5" y="34.1">17</text>
<text x="374.5" y="31.4">18</text>
<text x="63.3" y="39.6">OS#/ALERT#</text>
<text x="374.5" y="39.6">15</text>
<text x="374.5" y="36.9">16</text>
<text x="53.5" y="42.3">A0</text>
<text x="53.5" y="47.8">A1</text>
<text x="374.5" y="47.8">12</text>
<text x="374.5" y="45.1">13</text>
<text x="374.5" y="42.3">14</text>
<text x="53.5" y="53.3">A2</text>
<text x="67" y="53.6" transform="rotate(-90 67 53.6)">GND</text>
<text x="374.5" y="53.3">10</text>
<text x="374.5" y="50.6">11</text>
<text x="374.5" y="58.8">8</text>
<text x="374.5" y="56">9</text>
<text x="374.5" y="64.3">6</text>
<text x="374.5" y="61.6">7</text>
<text x="374.5" y="69.8">4</text>
<text x="374.5" y="67">5</text>
<text x="374.5" y="75.3">2</text>
<text x="374.5" y="72.5">3</text>
<text x="374.5" y="78">1</text>
<text x="61.8" y="99.9">SCL</text>
<text x="69.8" y="97.2" transform="rotate(-90 69.8 97.2)">VCC</text>
<text x="71.3" y="99.9">WC</text>
<text x="61.8" y="105.5">SDA</text>
<text x="61.8" y="110.9">E2</text>
<text x="61.8" y="113.7">E1</text>
<text x="61.8" y="116.4">E0</text>
<text x="69.8" y="116.7" transform="rotate(-90 69.8 116.7)">GND</text>
<text x="322.4" y="152.1">INB</text>
<text x="330.4" y="152.1" transform="rotate(-90 330.4 152.1)">VCC</text>
<text x="330.9" y="152.1">OUT</text>
<text x="388.2" y="152.1">PWM</text>
<text x="322.4" y="160.3">INA</text>
<text x="388.2" y="157.6">SENSE</text>
<text x="388.2" y="163">12V</text>
<text x="330.4" y="171.5" transform="rotate(-90 330.4 171.5)">GND</text>
<text x="388.2" y="168.5">GND</text>
</g>
<g font-size="2.5" fill="#f00">
<text x="349" y="40.4">NFC_Reset#</text>
<text x="349" y="43.2">WPS_Button#</text>
</g>
<g font-size="2">
<text x="43.9" y="2.1">5</text>
<text x="126.2" y="2.1">4</text>
<text x="208.5" y="2.1">3</text>
<text x="290.8" y="2.1">2</text>
<text x="373.1" y="2.1">1</text>
<text x=".8" y="37.1">D</text>
<text x="415" y="37.1">D</text>
<text x=".8" y="102.3">C</text>
<text x="415" y="102.3">C</text>
<text x=".8" y="167.4">B</text>
<text x="415" y="167.4">B</text>
<text x=".8" y="232.6">A</text>
<text x="415" y="232.6">A</text>
<text x="43.9" y="265.5">5</text>
<text x="126.2" y="265.5">4</text>
<text x="208.5" y="265.5">3</text>
<text x="290.8" y="265.5">2</text>
<text x="373.1" y="265.5">1</text>
</g>
</svg>
